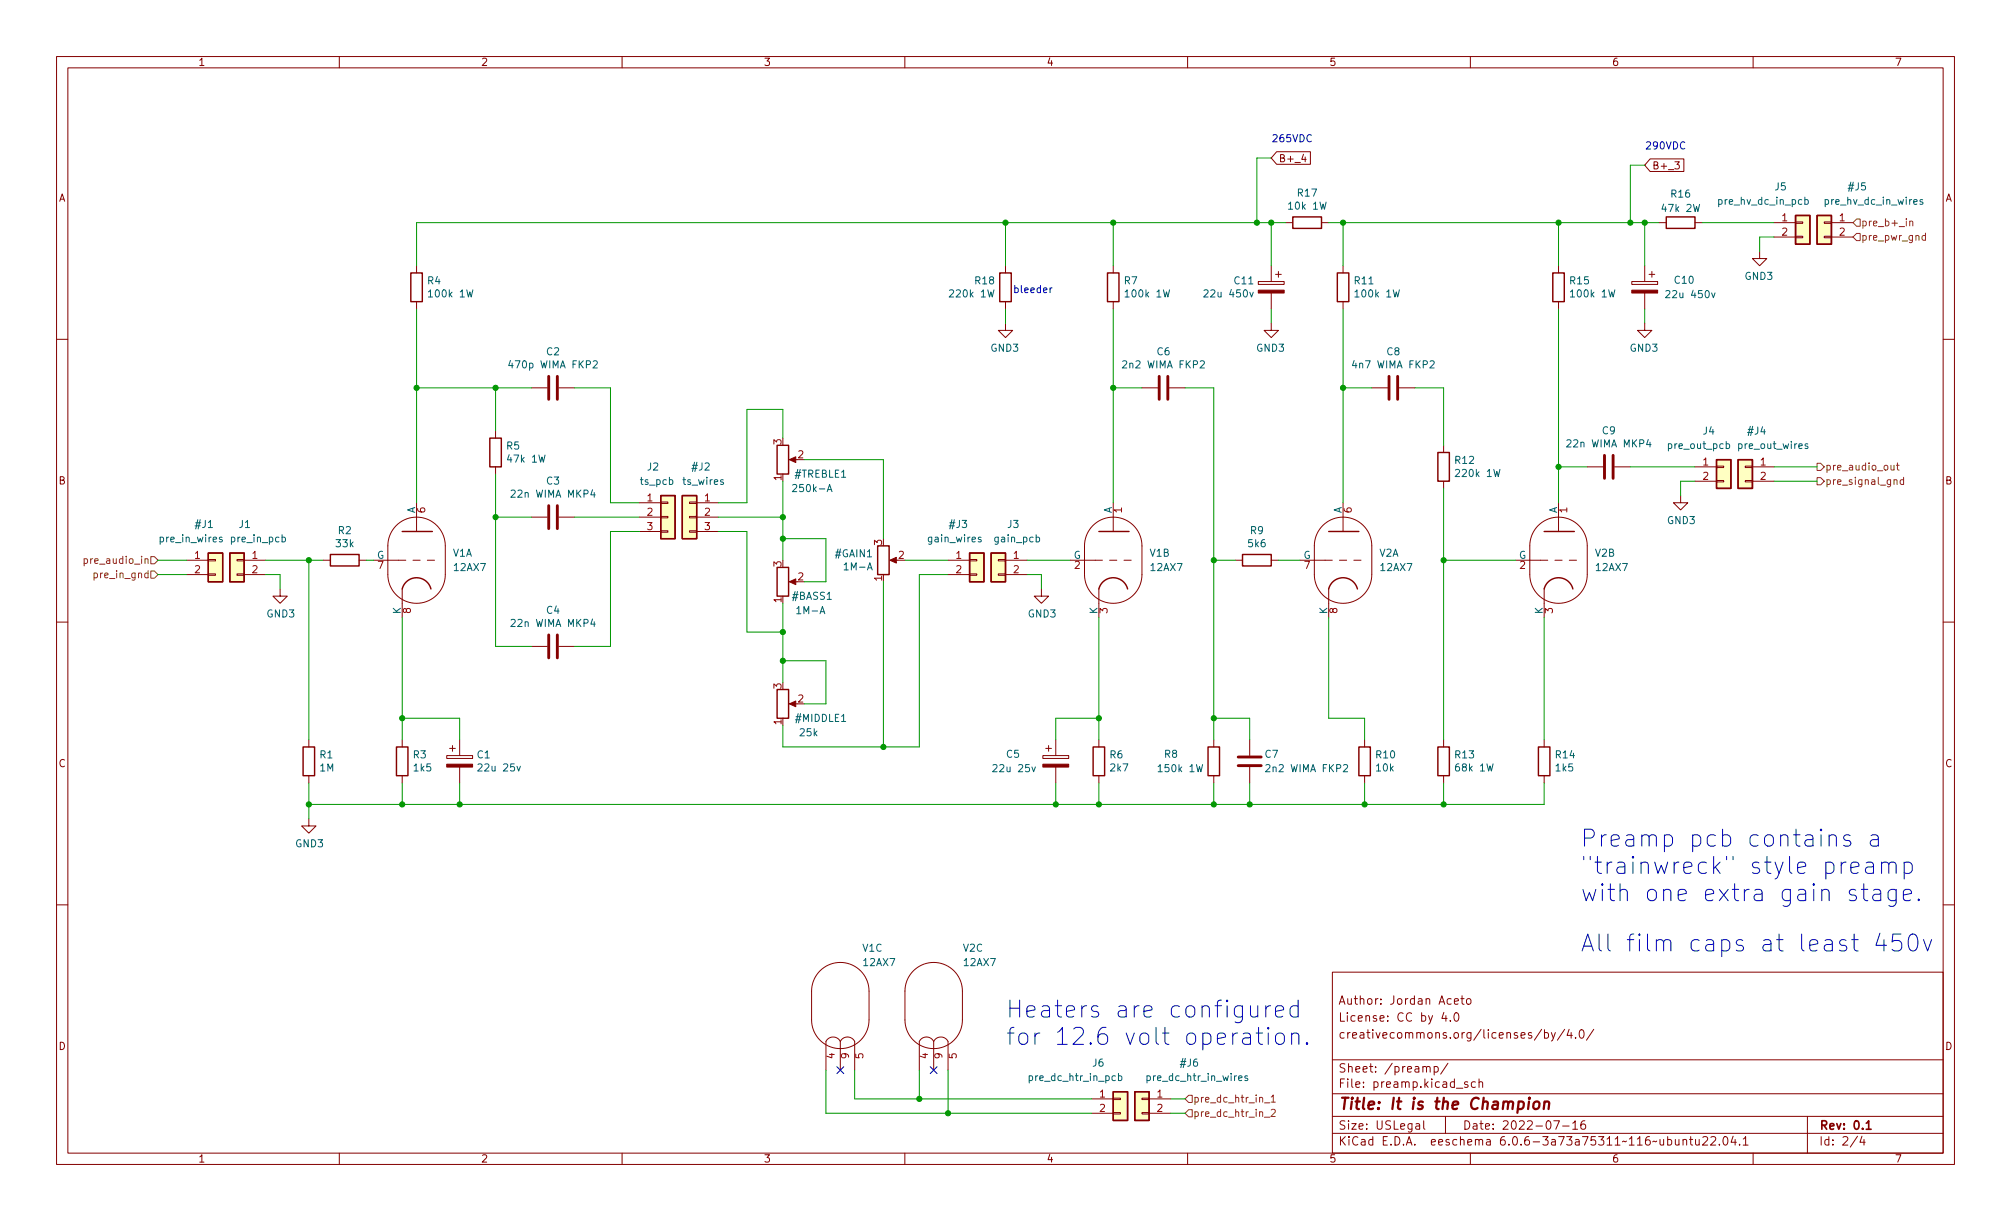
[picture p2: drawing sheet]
<svg xmlns="http://www.w3.org/2000/svg" width="356mm" height="216mm" viewBox="0 0 356 216" stroke-linecap="round" stroke-linejoin="round" font-family="sans-serif">
<g fill="none" stroke="#840000" stroke-width=".18">
<path d="M10 10h335.6v195.9h-335.6zM12 12h331.6v191.9h-331.6zM60 10v2M110 10v2M160 10v2M210 10v2M260 10v2M310 10v2M225.7 26.8h6v2.3h-6l-.9-1.2zM227.3 39.4h1.3M230.5 27.3l-.3 .9h.8M233.7 39.4h1.2"/>
<path d="M291.8 28.1h6v2.2h-6l-1-1.1zM293.4 39.4h1.2M296.2 28.6h.8l-.5 .5 .4 .1v.6l-.2 .1-.5-.1M299.7 39.4h1.3M313.7 39.4h3.8M317.5 39.2h1.3v.3h-1.3zM322.6 39.2h1.2v.3h-1.2zM323.8 39.4h3.9M10 60h2M73.7 47v1.3M73.7 53.3v1.3M177.8 57.2v1.2h-1.3l1.3 1.3 1.3-1.3h-1.3"/>
<path d="M177.8 47v1.3M177.8 53.3v1.3M196.8 47v1.3M196.8 53.3v1.3M222.5 49.8h4.6v.5h-4.6zM224.8 57.2v1.2h-1.3l1.3 1.3 1.3-1.3h-1.3M224.8 47v2.8M224.8 51.8v2.8M225.6 48.5h1M226.1 48v1M237.5 47v1.3M237.5 53.3v1.3"/>
<path d="M275.6 47v1.3M275.6 53.3v1.3M288.5 49.8h4.6v.5h-4.6zM290.8 57.2v1.2h-1.2l1.2 1.3 1.3-1.3h-1.3M290.8 47v2.8M290.8 51.8v2.8M291.6 48.5h1M292.1 48v1M311.1 44.5v1.2h-1.2l1.2 1.3 1.3-1.3h-1.3M313.7 41.9h3.8M317.5 41.8h1.3v.2h-1.3zM322.6 41.8h1.2v.2h-1.2z"/>
<path d="M323.8 41.9h3.9M343.6 60h2M87.6 76.2v1.3M94 68.6h2.8M98.8 68.6h2.8M201.9 68.6h2.8M206.8 68.6h2.7M242.6 68.6h2.8M247.4 68.6h2.8M255.3 78.7v1.3M33 99.1h3.8M36.8 98.9h1.3v.3h-1.3z"/>
<path d="M41.9 98.9h1.3v.3h-1.3zM43.2 99.1h3.8M57.1 99.1h1.3M63.5 99.1h1.3M66 99.1h5.8M70.1 92.9a5.1 5.1 0 0 1 5.5-1.1 5.1 5.1 0 0 1 3.1 4.7v5.1a5.1 5.1 0 0 1-5 5.1 5.1 5.1 0 0 1-5.1-5.1v-5.1a5.1 5.1 0 0 1 1.5-3.6zM73 99.1h1.3M73.7 88.9v5.1M75.6 99.1h1.2M87.6 82.6v1.2M94 91.4h2.8M98.8 91.4h2.8"/>
<path d="M113 91.4h3.8M113 88.9h3.8M113 94h3.8M116.8 93.9h1.3v.2h-1.3zM116.8 91.3h1.3v.3h-1.3zM116.8 88.8h1.3v.2h-1.3zM121.9 93.9h1.3v.2h-1.3zM121.9 91.3h1.3v.3h-1.3zM121.9 88.8h1.3v.2h-1.3zM123.2 91.4h3.8M123.2 88.9h3.8M123.2 94h3.8"/>
<path d="M140 81.3h1M157.7 99.1h1M167.6 99.1h3.8M171.4 98.9h1.3v.3h-1.3zM176.5 98.9h1.3v.3h-1.3zM177.8 99.1h3.8M189.2 99.1h5.7M193.3 92.9a5.1 5.1 0 0 1 5.5-1.1 5.1 5.1 0 0 1 3.1 4.7v5.1a5.1 5.1 0 0 1-5.1 5.1 5.1 5.1 0 0 1-5-5.1v-5.1a5.1 5.1 0 0 1 1.5-3.6zM196.2 99.1h1.3M196.8 88.9v5.1M198.8 99.1h1.2M218.4 99.1h1.3"/>
<path d="M224.8 99.1h1.3M229.9 99.1h5.7M233.9 92.9a5.1 5.1 0 0 1 5.5-1.1 5.1 5.1 0 0 1 3.2 4.7v5.1a5.1 5.1 0 0 1-5.1 5.1 5.1 5.1 0 0 1-5.1-5.1v-5.1a5.1 5.1 0 0 1 1.5-3.6zM236.9 99.1h1.2M237.5 88.9v5.1M239.4 99.1h1.3M255.3 85.1v1.3M268 99.1h5.7M272 92.9a5.1 5.1 0 0 1 5.5-1.1 5.1 5.1 0 0 1 3.2 4.7v5.1a5.1 5.1 0 0 1-5.1 5.1 5.1 5.1 0 0 1-5.1-5.1v-5.1a5.1 5.1 0 0 1 1.5-3.6zM275 99.1h1.2M275.6 88.9v5.1M277.5 99.1h1.3"/>
<path d="M280.7 82.6h2.8M285.5 82.6h2.8M297.2 87.6v1.3h1.2l-1.2 1.3-1.3-1.3h1.3M299.7 82.6h3.8M299.7 85.1h3.8M303.5 85h1.3v.2h-1.3zM303.5 82.4h1.3v.3h-1.3zM308.6 85h1.3v.2h-1.3zM308.6 82.4h1.3v.3h-1.3zM309.9 82.6h3.8M309.9 85.1h3.8M10 110h2"/>
<path d="M33 101.6h3.8M36.8 101.5h1.3v.2h-1.3zM41.9 101.5h1.3v.2h-1.3zM43.2 101.6h3.8M49.5 104.1v1.3h1.3l-1.3 1.3-1.2-1.3h1.2M71.1 104.1v5.1M94 114.3h2.8M98.8 114.3h2.8M140 102.9h1M167.6 101.6h3.8M171.4 101.5h1.3v.2h-1.3zM176.5 101.5h1.3v.2h-1.3z"/>
<path d="M177.8 101.6h3.8M184.1 104.1v1.3h1.3l-1.3 1.3-1.2-1.3h1.2M194.3 104.1v5.1M234.9 104.1v5.1M273 104.1v5.1M343.6 110h2M54.6 130.8v1.3M54.6 137.2v1.2M71.1 130.8v1.3M71.1 137.2v1.2M79 133.6h4.6v.5h-4.6zM79.5 132.3h1"/>
<path d="M80 131.8v1M81.3 130.8v2.8M81.3 135.6v2.8M140 124.5h1M184.4 133.6h4.6v.5h-4.6zM184.9 132.3h1M185.4 131.8v1M186.7 130.8v2.8M186.7 135.6v2.8M194.3 130.8v1.3M194.3 137.2v1.2M214.6 130.8v1.3"/>
<path d="M214.6 137.2v1.2M221 130.8v2.8M221 135.6v2.8M241.3 130.8v1.3M241.3 137.2v1.2M255.3 130.8v1.3M255.3 137.2v1.2M273 130.8v1.3M273 137.2v1.2M10 160h2M54.6 144.8v1.3h1.3l-1.3 1.2-1.3-1.2h1.3M343.6 160h2"/>
<path d="M143.5 175.3v5M143.5 175.3a5.1 5.1 0 0 1 5.1-5.1 5.1 5.1 0 0 1 5.1 5.1M153.7 175.3v5M160 175.3v5M160 175.3a5.1 5.1 0 0 1 5.1-5.1 5.1 5.1 0 0 1 5.1 5.1M170.2 175.3v5M235.6 171.9h108v32h-108zM255.3 179l-.3 1.1h.9M255.7 179.6v1M257.2 177.1l.7-.2-.1-.3h-.4l-.2 .2v.7h.6M257.3 179.2l.2-.1a.8 .8 0 0 1 .5 .7 .8 .8 0 0 1-.5 .8 .99 .99 0 0 1-.2-1.4zM258.3 176.6h.6"/>
<path d="M258.5 176.1v1.3l.4 .2M259.5 176.6h.3l.3 .3v.4l-.3 .3-.3-.1-.2-.2v-.4zM143.5 180.3a5.1 5.1 0 0 0 5.1 5.1 5.1 5.1 0 0 0 5.1-5.1M148.6 184.1a1.42 1.42 0 0 0-1.3-.7 1.42 1.42 0 0 0-1.2 .7l-.1 5.1M148.6 184.2v5M148.6 184.1a1.42 1.42 0 0 1 1.3-.7 1.42 1.42 0 0 1 1.2 .7v5.1M160 180.3a5.1 5.1 0 0 0 5.1 5.1 5.1 5.1 0 0 0 5.1-5.1M165.1 184.1a1.42 1.42 0 0 0-1.3-.7 1.42 1.42 0 0 0-1.2 .7v5.1M165.1 184.2v5M165.1 184.1a1.42 1.42 0 0 1 1.3-.7 1.42 1.42 0 0 1 1.2 .7v5.1M193 194.3h3.8M193 196.9h3.8"/>
<path d="M196.8 196.7h1.3v.3h-1.3zM196.8 194.2h1.3v.2h-1.3zM201.9 196.7h1.3v.3h-1.3zM201.9 194.2h1.3v.2h-1.3zM203.2 194.3h3.8M203.2 196.9h3.8M235.6 197.4h108M235.6 193.4h108M235.6 187.4h108M250.4 198.7h.6v1M251 199l-.5 .1a.29 .29 0 0 0-.2 .3 .29 .29 0 0 0 .2 .3l.5-.1M251.6 188.7l.2-.1 .4 .1v.9"/>
<path d="M251.7 198.2v1.3l.3 .2M252.2 188.8l.3-.2 .3 .1 .1 .9M253.6 188.7l.4-.1 .3 .3v.4l-.1 .2h-.6M253.6 188.6v1.5M255.6 197.4v3M256 188l-1.3 1.9M256.5 180.4v.2M257.5 192.4h1.2M259.5 191.4l-.3-.1-.2 .2v.2l.5 .2v.3h-.5M260.9 191.4l-.4-.1-.3 .3v.4l.1 .2h.6M261.5 191.4l.2-.1 .4 .1 .1 .9M261.5 190.8v1.5"/>
<path d="M272.6 182l-1.3 1.9M273.1 182.6h.4l.3 .3v.4l-.1 .2h-.6M273.1 182.1v1.5M274.3 182.6l.4 1M274.7 198.2h1l-.6 1.5M275 182.6l-.5 1.3-.2 .2M276.3 199.1h1.2M276.7 182l-1.3 1.9M277.5 182l-.4 1.1h.9M277.8 182.6v1M278.1 198.6l.4-.4v1.5M278.1 199.7h.9"/>
<path d="M278.6 183.4v.2M279.5 182.2l.1-.1a.82 .82 0 0 1 .6 .6 .82 .82 0 0 1-.3 .8l-.2 .1a.81 .81 0 0 1-.5-.6 .81 .81 0 0 1 .3-.8zM280.2 198.2a.6 .6 0 0 0-.7 .6v.6l.2 .2 .4 .1 .2-.2 .1-.5-.2-.2-.4-.1-.3 .3M281.8 182l-1.3 1.9M319.6 197.4v6.5M60 203.9v2M110 203.9v2M160 203.9v2M210 203.9v2M235.6 200.4h108M260 203.9v2M296.2 201.5l.1 .9 .4 .1 .2-.2"/>
<path d="M296.9 201.5v1M297.6 201.6l.2-.1h.4v1M297.6 201.5v1M298.7 201.5h.6M299 201v1.3l.3 .2M299.8 201.5l.1 .9 .3 .1 .3-.2M300.5 201.5v1M301.1 201.1l.6-.1 .2 .1 .1 .3-1 1.1h1M302.5 201.1l.6-.1 .2 .1 .1 .3-.9 1.1h.9M304 202.3v.2M304.8 201.1l.2-.1a.8 .8 0 0 1 .6 .7 .8 .8 0 0 1-.6 .8l-.2-.2-.1-.4zM306.5 200.9l-.4 1.1h.9"/>
<path d="M306.8 201.5v1M307.6 202.3v.2M308.2 201.4l.5-.4v1.5M308.2 202.5h.9M310 203.9v2M328.5 200.9l-1.3 1.9M329.2 200.9l-.3 1.1h.9M329.6 201.5v1"/>
</g>
<path d="M330 198.6l.4-.4v1.5M330 199.7h.9" fill="none" stroke="#840000" stroke-width=".3"/>
<path d="M268.6 194.9l.2-.1 .5 .1 .2 .3-.1 .5a.66 .66 0 0 1-1 .3M270.4 194.8l-.2 1.3M270.5 194.1l-.2 .1 .1 .1 .1-.1v-.1l-.1 .2M271.3 195a.52 .52 0 0 1 .5-.2 .52 .52 0 0 1 .4 .4v.5a.55 .55 0 0 1-.6 .4 .55 .55 0 0 1-.5-.4zM273.1 195a.49 .49 0 0 1 .9 .1l-.2 1M273.1 194.8l-.1 1.3" fill="none" stroke="#840000" stroke-width=".4"/>
<g fill="#ffffc2" stroke="#ffffc2" stroke-width=".18">
<path d="M200.7 193h2.5v5.1h-2.5z"/>
<path d="M196.8 193h2.6v5.1h-2.6z"/>
<path d="M175.3 97.8h2.5v5.1h-2.5z"/>
<path d="M36.8 97.8h2.6v5.1h-2.6z"/>
<path d="M40.6 97.8h2.6v5.1h-2.6z"/>
<path d="M307.3 81.3h2.6v5.1h-2.6z"/>
<path d="M303.5 81.3h2.6v5.1h-2.6z"/>
<path d="M317.5 38.1h2.5v5.1h-2.5z"/>
<path d="M321.3 38.1h2.5v5.1h-2.5z"/>
<path d="M116.8 87.6h2.6v7.7h-2.6z"/>
<path d="M120.6 87.6h2.6v7.7h-2.6z"/>
<path d="M171.4 97.8h2.6v5.1h-2.6z"/>
</g>
<g fill="none" stroke="#840000" stroke-width=".25">
<path d="M228.6 38.4h5.1v2h-5.1zM294.6 38.4h5.1v2h-5.1zM317.5 38.1h2.5v5.1h-2.5zM321.3 38.1h2.5v5.1h-2.5zM72.6 48.3h2.1v5h-2.1zM176.8 48.3h2v5h-2zM195.8 48.3h2.1v5h-2.1zM236.5 48.3h2v5h-2zM274.6 48.3h2v5h-2zM86.6 77.5h2v5.1h-2zM137.4 78.7h2v5.1h-2zM36.8 97.8h2.6v5.1h-2.6z"/>
<path d="M40.6 97.8h2.6v5.1h-2.6zM58.4 98h5.1v2.1h-5.1zM71.1 94h5.4M116.8 87.6h2.6v7.7h-2.6zM120.6 87.6h2.6v7.7h-2.6zM155.2 96.5h2v5.1h-2zM171.4 97.8h2.6v5.1h-2.6zM175.3 97.8h2.5v5.1h-2.5zM194.3 94h5.3M219.7 98h5.1v2.1h-5.1zM234.9 94h5.4M254.3 80h2v5.1h-2z"/>
<path d="M273 94h5.4M303.5 81.3h2.6v5.1h-2.6zM307.3 81.3h2.6v5.1h-2.6zM71.1 104.1a2.62 2.62 0 0 1 2.6-1.9 2.62 2.62 0 0 1 2.5 1.9M137.4 100.3h2v5.1h-2zM194.3 104.1a2.62 2.62 0 0 1 2.5-1.9 2.62 2.62 0 0 1 2.6 1.9M234.9 104.1a2.62 2.62 0 0 1 2.6-1.9 2.62 2.62 0 0 1 2.5 1.9M273 104.1a2.62 2.62 0 0 1 2.6-1.9 2.62 2.62 0 0 1 2.5 1.9M53.6 132.1h2v5.1h-2zM70.1 132.1h2v5.1h-2zM137.4 121.9h2v5.1h-2zM193.3 132.1h2v5.1h-2z"/>
<path d="M213.6 132.1h2v5.1h-2zM240.3 132.1h2v5.1h-2zM254.3 132.1h2v5.1h-2zM272 132.1h2.1v5.1h-2.1zM196.8 193h2.6v5.1h-2.6zM200.7 193h2.5v5.1h-2.5z"/>
</g>
<g fill="none" stroke="#006464" stroke-width=".18">
<path d="M319.2 35.3h.3l.3 .2-.2 .6h-.4M319.2 34.9v1.2M340 35.3h-.3l-.2 .2 .1 .2 .4 .1v.3h-.5M212.9 51.4l.5-.2 .2 .4-.8 .9h.8M221 51.7l.3 .8 .3-.8M294.6 51.5l.4-.1 .3 .3-.8 .9h.8M302.7 51.8l.3 .8 .3-.8M90.3 63.7l-.3 .9h.7M104.9 63.9l.5-.1 .2 .4-.8 .9h.8M212.2 63.9l.5-.1 .3 .4-.8 .9h.8M252.9 63.9l.5-.1 .2 .4-.8 .9h.8M291.5 77.7l-.3 .9h.7"/>
<path d="M291.8 78.2v.8M305.2 78.5h.4l.2 .2-.1 .6h-.5M319.7 78.5h-.3l-.2 .1v.2l.5 .2v.3h-.5M39.3 95h-.3l-.2 .2v.1l.5 .2v.3h-.5M49.9 95h.3l.3 .2-.1 .6h-.5M104.8 86.6l-.3 .9h.8M105.1 87.1v.8M127.9 84.9l-.3-.1-.2 .2 .1 .2 .4 .1v.3h-.5M140.2 85.8l.4-.1 .3 .3-.8 .9h.8M146.3 86.9l.4-1.2 .4 1.2M146.4 86.6h.6M173.5 95h-.3l-.2 .2v.1l.5 .2v.3h-.5"/>
<path d="M183.2 95h.4l.2 .2-.1 .6h-.5M104.8 109.5l-.3 .9h.8M105.1 109.9v.9M91.4 135.5l.3 .8 .3-.8M182.5 135.6l.3 .9 .3-.9M237.6 135.3l.5-.1 .2 .4-.8 .9h.8M197.8 190.3l.3-.1 .3 .3-.1 .5h-.5M197.8 189.8v1.3M219 190.7l.6-.2v-.2l-.4-.1-.2 .2 .1 .6h.5M220.6 190.3l-.3-.1-.2 .2 .1 .2 .4 .1v.3h-.5"/>
</g>
<g fill="#840000" stroke="#840000" stroke-width=".18">
<path d="M222.5 51.3h4.6v.5h-4.6z"/>
<path d="M184.4 135.1h4.6v.5h-4.6z"/>
<path d="M139.6 81.3l1.1-.5v1z"/>
<path d="M288.5 51.3h4.6v.5h-4.6z"/>
<path d="M139.6 102.9l1.1-.5v1z"/>
<path d="M139.6 124.5l1.1-.5v1z"/>
<path d="M157.4 99.1l1.1-.5v1z"/>
<path d="M79 135.1h4.6v.5h-4.6z"/>
</g>
<g fill="none" stroke="#840000" stroke-width=".51">
<path d="M97 66.5v4.1M98.6 66.5v4.1M205 66.5v4.1M206.5 66.5v4.1M245.6 66.5v4.1M247.1 66.5v4.1M97 89.4v4.1M98.6 89.4v4.1M283.7 80.5v4.1M285.2 80.5v4.1M97 112.3v4M98.6 112.3v4"/>
<path d="M218.9 135.4h4.1M218.9 133.9h4.1"/>
</g>
<g fill="none" stroke="#725600" stroke-width=".18">
<path d="M328.3 38.7h.6v1.3h-.6l-.6-.6zM337.7 39.2l.2-.1 .3 .1v.7M337.7 39.1v.8M328.3 41.3h.6v1.2h-.6l-.6-.6zM340.5 41.7l-.4-.1-.2 .3 .1 .5h.5M340.5 41.2v1.3M14.9 98.8h.3l.3 .2-.1 .6h-.5M14.9 98.8v1.3M26.7 98.4h.6l.6 .7-.6 .6h-.6zM321.3 84.5h.6l.7 .6-.7 .6h-.6zM321.3 81.9h.6l.7 .7-.7 .6h-.6zM334.4 82.3v.8h.3l.2-.1"/>
<path d="M334.9 84.9l.2-.1 .3 .1 .1 .8M334.9 82.3v.8M335.3 82.3h.5M335.5 81.9v1l.3 .2M336.6 84.9l-.4-.1-.2 .3 .1 .5h.5M336.6 84.4v1.3M26.7 101h.6l.6 .6-.6 .6h-.6zM209.5 196.9l.7-.7h.6v1.3h-.6zM210.2 193.7h.6v1.2h-.6l-.7-.6zM223.6 197.5h.9M223.6 195h.9M224.8 196.3l.5-.1 .2 .3-.8 .9h.8"/>
<path d="M224.8 194l.3-.4v1.3M224.8 194.9h.7"/>
</g>
<g fill="none" stroke="#0000c2" stroke-width=".18">
<path d="M185.7 50.9v.8M186 50.9l-.3 .2M323.4 147.9a.74 .74 0 0 1 1.3 .1v1.6M327.1 147.8l-.7-.2-.3 .2-.1 .2 .1 .5 1 .3 .2 .2-.2 .5-.2 .1h-.6l-.3-.1M327.3 153.4l1.4-.2-.1-.6-.3-.2h-.6l-.3 .2-.1 .3v1.1l.1 .3 .3 .1h.6l.3-.1M328.1 157.4l-.7-.1-.3 .1-.1 .3 .1 .4 1 .3 .2 .3-.2 .4-.2 .2h-.6l-.3-.2M329.1 157.3h1.2M329.6 156.3v2.5l.1 .3 .6 .2M330 152.6l.3-.2h.6l.2 .2 .2 .3v1.5M330.9 147.8l.2-.2h.6l.3 .2 .1 .2v1.6M331.3 153.2l-.3 .1h-.7a.59 .59 0 0 0-.5 .6 .59 .59 0 0 0 .5 .5h.7l.3-.1M331.3 157.4l.3-.1h.5l.3 .1 .2 .3v1.6"/>
<path d="M332.1 148.3l-.2 .2h-.8a.59 .59 0 0 0-.4 .5 .59 .59 0 0 0 .4 .6h.8l.2-.1M332.6 158l-.3 .1h-.7a.59 .59 0 0 0-.5 .6 .59 .59 0 0 0 .5 .6h.7l.3-.2M332.7 152.7a.75 .75 0 0 1 1.3 .2v1.5M332.7 152.4v2M334 152.9l.1-.3 .3-.2 .7 .2 .2 .3v1.5M335.3 157.3v2.4a.81 .81 0 0 1-1.3 .4M335.3 157.4l-.3-.1h-.6l-.4 .3-.1 .2v.9l.2 .4 .3 .2h.6l.3-.2M336.6 158.3l1.4-.3-.1-.6-.3-.1h-.6l-.3 .1-.1 .3v1.1l.1 .3 .3 .2h.6l.3-.2M336.7 152.6l.3-.2h.6l.3 .2 .2 .4v.9l-.2 .4-.3 .1h-.6l-.3-.1M336.7 152.4v3M339.3 159l.1 .1-.1 .2-.2-.2 .2-.1v.3M221.1 177.8v1.6l.2 .3a.81 .81 0 0 0 1.1-.1"/>
<path d="M222.4 177.8v2M223.8 177.8v2M224.7 177.8a.77 .77 0 0 0-.9 .6M225.5 178.8l1.5-.2-.2-.6-.3-.2h-.5l-.3 .2-.2 .3v1.1l.2 .3 .3 .1h.5l.3-.1M229.5 178l-.2-.2h-.6l-.3 .2-.3 .4v.9l.3 .4 .3 .1h.6l.2-.1M229.5 176.8v3M327.4 166.2h1.2M327.9 165.2v2.5l.1 .3 .6 .2M332.4 165l-.7 2.2h1.9M333.1 166.2v2M336.1 165.2h-1.4l-.1 1.4 .4-.3h.7l.3 .1 .3 .5v.7l-.2 .3-.4 .3h-.7l-.4-.3M337.9 165.3a.71 .71 0 0 1 1.1 .4 1.77 1.77 0 0 1-.6 2.5 .77 .77 0 0 1-.8-.6 2.33 2.33 0 0 1 .3-2.3z"/>
<path d="M340.1 166.2l.7 2 .8-2M219.8 182.8l.3-.1h.6l.3 .1 .1 .3v1.6M221.1 183.4l-.3 .1h-.7a.59 .59 0 0 0-.4 .6 .59 .59 0 0 0 .4 .6h.7l.3-.2M222.1 182.7h1.2M222.5 181.7v2.5l.2 .3 .6 .2M224.3 181.7l-.2 .1 .2 .2 .1-.2-.1-.1v.3M224.3 182.7v2M225.7 183a.81 .81 0 0 1 .8-.3 .81 .81 0 0 1 .6 .5v.9a.81 .81 0 0 1-.8 .6 .81 .81 0 0 1-.8-.6v-.9zM228.4 183a.74 .74 0 0 1 1.3 .1v1.6M228.4 182.7v2M231.1 184.4l.2 .1-.2 .2-.1-.2 .1-.1v.3"/>
</g>
<g fill="none" stroke="#009600" stroke-width=".18">
<path d="M177.8 39.4v7.6M196.8 39.4v7.6M224.8 27.9h-2.6v11.5M224.8 39.4v7.6M227.3 39.4h-153.6v7.6M234.9 39.4h58.5M237.5 39.4v7.6M275.6 39.4v7.6M290.8 39.4v7.6M290.8 29.2h-2.5v10.2M301 39.4h12.7M73.7 54.6v34.3"/>
<path d="M177.8 54.6v2.6M196.8 54.6v34.3M224.8 54.6v2.6M237.5 54.6v34.3M275.6 54.6v34.3M290.8 54.6v2.6M313.7 41.9h-2.6v2.6M73.7 68.6h20.3M87.6 68.6v7.6M101.6 68.6h6.3v20.3h5.1M138.4 77.5v-5.1h-6.3v16.5h-5.1M196.8 68.6h5.1"/>
<path d="M209.5 68.6h5.1v62.2M237.5 68.6h5.1M250.2 68.6h5.1v10.1M27.9 99.1h5.1M47 99.1h10.1M54.6 99.1v31.7M64.8 99.1h1.2M87.6 83.8v30.5h6.4M87.6 91.4h6.4M101.6 91.4h11.4M113 94h-5.1v20.3h-6.3M127 94h5.1v17.8h6.3"/>
<path d="M127 91.4h11.4M138.4 85.1v14M138.4 95.3h7.6v7.6h-3.8M142.2 81.3h14v14M160 99.1h7.6M181.6 99.1h7.6M214.6 99.1h3.8M226.1 99.1h3.8M255.3 99.1h12.7M255.3 86.4v44.4M275.6 82.6h5.1M288.3 82.6h11.4"/>
<path d="M299.7 85.1h-2.5v2.5M313.7 85.1h7.6M313.7 82.6h7.6M27.9 101.6h5.1M47 101.6h2.5v2.5M71.1 109.2v21.6M138.4 106.7v14M138.4 116.8h7.6v7.7h-3.8M156.2 102.9v29.2M167.6 101.6h-5v30.5h-24.2v-3.8M181.6 101.6h2.5v2.5M194.3 109.2v21.6"/>
<path d="M234.9 109.2v17.8h6.4v3.8M273 109.2v21.6M54.6 138.4v6.4M71.1 127h10.2v3.8M71.1 138.4v3.8M81.3 138.4v3.8M186.7 138.4v3.8M194.3 127h-7.6v3.8M194.3 138.4v3.8M214.6 138.4v3.8M214.6 127h6.4v3.8M221 138.4v3.8"/>
<path d="M241.3 138.4v3.8M255.3 138.4v3.8M273 138.4v3.8h-218.4M146 189.2v7.7h47M151.1 189.2v5.1h41.9M162.6 189.2v5.1M167.6 189.2v7.7M207 196.9h2.5M207 194.3h2.5"/>
</g>
<path d="M148 188.6l1.2 1.2M149.2 188.6l-1.2 1.2M164.5 188.6l1.2 1.2M165.7 188.6l-1.2 1.2" fill="none" stroke="#000084" stroke-width=".18"/>
<g fill="#009600" stroke="#009600" stroke-width=".18">
<circle cx="138.4" cy="95.3" r=".46"/>
<circle cx="138.4" cy="111.8" r=".46"/>
<circle cx="138.4" cy="116.8" r=".46"/>
<circle cx="156.2" cy="132.1" r=".46"/>
<circle cx="73.7" cy="68.6" r=".46"/>
<circle cx="87.6" cy="68.6" r=".46"/>
<circle cx="87.6" cy="91.4" r=".46"/>
<circle cx="138.4" cy="91.4" r=".46"/>
<circle cx="71.1" cy="127" r=".46"/>
<circle cx="71.1" cy="142.2" r=".46"/>
<circle cx="54.6" cy="142.2" r=".46"/>
<circle cx="81.3" cy="142.2" r=".46"/>
<circle cx="54.6" cy="99.1" r=".46"/>
<circle cx="196.8" cy="39.4" r=".46"/>
<circle cx="177.8" cy="39.4" r=".46"/>
<circle cx="186.7" cy="142.2" r=".46"/>
<circle cx="194.3" cy="127" r=".46"/>
<circle cx="196.8" cy="68.6" r=".46"/>
<circle cx="194.3" cy="142.2" r=".46"/>
<circle cx="167.6" cy="196.9" r=".46"/>
<circle cx="162.6" cy="194.3" r=".46"/>
<circle cx="288.3" cy="39.4" r=".46"/>
<circle cx="290.8" cy="39.4" r=".46"/>
<circle cx="214.6" cy="142.2" r=".46"/>
<circle cx="221" cy="142.2" r=".46"/>
<circle cx="214.6" cy="127" r=".46"/>
<circle cx="214.6" cy="99.1" r=".46"/>
<circle cx="241.3" cy="142.2" r=".46"/>
<circle cx="237.5" cy="68.6" r=".46"/>
<circle cx="275.6" cy="39.4" r=".46"/>
<circle cx="222.2" cy="39.4" r=".46"/>
<circle cx="224.8" cy="39.4" r=".46"/>
<circle cx="237.5" cy="39.4" r=".46"/>
<circle cx="275.6" cy="82.6" r=".46"/>
<circle cx="255.3" cy="99.1" r=".46"/>
<circle cx="255.3" cy="142.2" r=".46"/>
</g>
<g font-size="4.2" fill="#0000c2">
<text x="279.4" y="149.8">Preamp pcb contains a</text>
<text x="279.4" y="154.6">&quot;trainwreck&quot; style preamp</text>
<text x="279.4" y="159.4">with one extra gain stage.</text>
<text x="279.4" y="168.3">All film caps at least 450v</text>
<text x="177.8" y="180">Heaters are configured</text>
<text x="177.8" y="184.8">for 12.6 volt operation.</text>
</g>
<text font-size="2.8" fill="#840000" x="236.6" y="196.2">Title: It is the Champion</text>
<g font-size="2.1" fill="#840000">
<text x="236.6" y="177.6">Author: Jordan Aceto</text>
<text x="236.6" y="183.6">creativecommons.org/licenses/by/4.0/</text>
<text x="236.6" y="180.6">License: CC by 4.0</text>
<text x="236.6" y="189.7">Sheet: /preamp/</text>
<text x="236.6" y="192.4">File: preamp.kicad_sch</text>
<text x="236.6" y="202.5">KiCad E.D.A. eeschema 6.0.6-3a73a75311~116~ubuntu22.04.1</text>
<text x="236.6" y="199.7">Size: USLegal</text>
<text x="258.6" y="199.7">Date: 2022-07-16</text>
<text x="321.6" y="199.7">Rev: 0.1</text>
<text x="321.6" y="202.5">Id: 2/4</text>
</g>
<g font-size="1.8" fill="#840000">
<text x="35" y="11.6">1</text>
<text x="85" y="11.6">2</text>
<text x="135" y="11.6">3</text>
<text x="185" y="11.6">4</text>
<text x="235" y="11.6">5</text>
<text x="285" y="11.6">6</text>
<text x="335" y="11.6">7</text>
<text x="226.1" y="28.7">B+_4</text>
<text x="292.1" y="29.9">B+_3</text>
<text x="10.3" y="35.6">A</text>
<text x="343.9" y="35.6">A</text>
<text x="10.3" y="85.7">B</text>
<text x="343.9" y="85.7">B</text>
<text x="10.3" y="135.6">C</text>
<text x="343.9" y="135.6">C</text>
<text x="10.3" y="185.7">D</text>
<text x="343.9" y="185.7">D</text>
<text x="35" y="205.6">1</text>
<text x="85" y="205.6">2</text>
<text x="135" y="205.6">3</text>
<text x="185" y="205.6">4</text>
<text x="235" y="205.6">5</text>
<text x="285" y="205.6">6</text>
<text x="335" y="205.6">7</text>
</g>
<g font-size="1.8" fill="#0000c2">
<text x="224.8" y="25.1">265VDC</text>
<text x="290.8" y="26.4">290VDC</text>
<text x="179.1" y="51.8">bleeder</text>
</g>
<g font-size="1.8" fill="#006464">
<text x="229.5" y="34.7">R17</text>
<text x="295.6" y="34.9">R16</text>
<text x="313.9" y="33.7">J5</text>
<text x="326.9" y="33.7">#J5</text>
<text x="228.1" y="37.1">10k 1W</text>
<text x="294.1" y="37.5">47k 2W</text>
<text x="304" y="36.2">pre_hv_dc_in_pcb</text>
<text x="322.9" y="36.2">pre_hv_dc_in_wires</text>
<text x="75.6" y="50.3">R4</text>
<text x="76.1" y="52.6">100k 1W</text>
<text x="168.3" y="52.6">220k 1W</text>
<text x="172.5" y="50.3">R18</text>
<text x="198.8" y="50.3">R7</text>
<text x="199.3" y="52.6">100k 1W</text>
<text x="213.5" y="52.6">22u 450v</text>
<text x="218.3" y="50.3">C11</text>
<text x="239.6" y="50.3">R11</text>
<text x="240" y="52.6">100k 1W</text>
<text x="277.7" y="50.3">R15</text>
<text x="278.1" y="52.6">100k 1W</text>
<text x="295.1" y="52.7">22u 450v</text>
<text x="296.2" y="50.2">C10</text>
<text x="308.6" y="49.5">GND3</text>
<text x="90.6" y="65.1">470p WIMA FKP2</text>
<text x="96.7" y="62.8">C2</text>
<text x="175.2" y="62.2">GND3</text>
<text x="199" y="65.1">2n2 WIMA FKP2</text>
<text x="204.6" y="62.8">C6</text>
<text x="222.2" y="62.2">GND3</text>
<text x="239.6" y="65.1">4n7 WIMA FKP2</text>
<text x="245.2" y="62.8">C8</text>
<text x="288.2" y="62.2">GND3</text>
<text x="283.3" y="76.8">C9</text>
<text x="301.2" y="76.8">J4</text>
<text x="309.1" y="76.8">#J4</text>
<text x="89.6" y="79.5">R5</text>
<text x="90" y="81.8">47k 1W</text>
<text x="114.5" y="83.2">J2</text>
<text x="122.5" y="83.2">#J2</text>
<text x="257.4" y="82">R12</text>
<text x="277.6" y="79.1">22n WIMA MKP4</text>
<text x="295.1" y="79.4">pre_out_pcb</text>
<text x="307.6" y="79.4">pre_out_wires</text>
<text x="90.9" y="88">22n WIMA MKP4</text>
<text x="96.7" y="85.7">C3</text>
<text x="113.3" y="85.7">ts_pcb</text>
<text x="120.9" y="85.7">ts_wires</text>
<text x="140.6" y="84.5">#TREBLE1</text>
<text x="140.7" y="87">250k-A</text>
<text x="257.7" y="84.3">220k 1W</text>
<text x="28.4" y="95.9">pre_in_wires</text>
<text x="34.6" y="93.3">#J1</text>
<text x="41" y="95.9">pre_in_pcb</text>
<text x="42.3" y="93.3">J1</text>
<text x="59.8" y="94.4">R2</text>
<text x="73.4" y="90.8" transform="rotate(-90 73.4 90.8)">A</text>
<text x="164.3" y="95.9">gain_wires</text>
<text x="168" y="93.3">#J3</text>
<text x="176" y="95.9">gain_pcb</text>
<text x="178.2" y="93.3">J3</text>
<text x="196.6" y="90.8" transform="rotate(-90 196.6 90.8)">A</text>
<text x="221.1" y="94.4">R9</text>
<text x="237.2" y="90.8" transform="rotate(-90 237.2 90.8)">A</text>
<text x="275.3" y="90.8" transform="rotate(-90 275.3 90.8)">A</text>
<text x="294.9" y="92.7">GND3</text>
<text x="59.5" y="96.7">33k</text>
<text x="66.6" y="98.8">G</text>
<text x="80.1" y="98.4">V1A</text>
<text x="80.3" y="101">12AX7</text>
<text x="147.8" y="98.5">#GAIN1</text>
<text x="149.5" y="100.8">1M-A</text>
<text x="189.8" y="98.8">G</text>
<text x="203.3" y="98.4">V1B</text>
<text x="203.5" y="101">12AX7</text>
<text x="220.8" y="96.7">5k6</text>
<text x="230.5" y="98.8">G</text>
<text x="243.9" y="98.4">V2A</text>
<text x="244.2" y="101">12AX7</text>
<text x="268.6" y="98.8">G</text>
<text x="282.1" y="98.4">V2B</text>
<text x="282.3" y="101">12AX7</text>
<text x="140.2" y="106">#BASS1</text>
<text x="47.2" y="109.2">GND3</text>
<text x="70.9" y="108.6" transform="rotate(-90 70.9 108.6)">K</text>
<text x="90.9" y="110.8">22n WIMA MKP4</text>
<text x="96.7" y="108.5">C4</text>
<text x="141.1" y="108.6">1M-A</text>
<text x="181.8" y="109.2">GND3</text>
<text x="194.1" y="108.6" transform="rotate(-90 194.1 108.6)">K</text>
<text x="234.7" y="108.6" transform="rotate(-90 234.7 108.6)">K</text>
<text x="272.8" y="108.6" transform="rotate(-90 272.8 108.6)">K</text>
<text x="140.8" y="127.6">#MIDDLE1</text>
<text x="141.5" y="130.2">25k</text>
<text x="56.6" y="136.4">1M</text>
<text x="56.6" y="134.1">R1</text>
<text x="73.1" y="134.1">R3</text>
<text x="73.2" y="136.4">1k5</text>
<text x="84.4" y="134.1">C1</text>
<text x="85" y="136.4">22u 25v</text>
<text x="176.1" y="136.5">22u 25v</text>
<text x="178" y="134">C5</text>
<text x="196.3" y="134.1">R6</text>
<text x="196.4" y="136.4">2k7</text>
<text x="205.2" y="136.5">150k 1W</text>
<text x="205.9" y="134">R8</text>
<text x="223.7" y="134">C7</text>
<text x="224.3" y="136.5">2n2 WIMA FKP2</text>
<text x="243.4" y="134.1">R10</text>
<text x="243.4" y="136.4">10k</text>
<text x="257.4" y="134.1">R13</text>
<text x="257.6" y="136.4">68k 1W</text>
<text x="275.1" y="134.1">R14</text>
<text x="275.2" y="136.4">1k5</text>
<text x="52.3" y="149.8">GND3</text>
<text x="152.5" y="168.3">V1C</text>
<text x="152.7" y="170.8">12AX7</text>
<text x="170.3" y="168.3">V2C</text>
<text x="170.5" y="170.8">12AX7</text>
<text x="182.2" y="191.1">pre_dc_htr_in_pcb</text>
<text x="193.2" y="188.6">J6</text>
<text x="203.1" y="191.1">pre_dc_htr_in_wires</text>
<text x="208.8" y="188.6">#J6</text>
</g>
<g font-size="1.8" fill="#a90000">
<text x="315.1" y="39.1">1</text>
<text x="315.1" y="41.7">2</text>
<text x="325.3" y="39.1">1</text>
<text x="325.3" y="41.7">2</text>
<text x="138.2" y="78.6" transform="rotate(-90 138.2 78.6)">3</text>
<text x="141.1" y="81">2</text>
<text x="301.1" y="82.3">1</text>
<text x="311.3" y="82.3">1</text>
<text x="114.4" y="88.6">1</text>
<text x="124.6" y="88.6">1</text>
<text x="138.2" y="84.9" transform="rotate(-90 138.2 84.9)">1</text>
<text x="301.1" y="84.8">2</text>
<text x="311.3" y="84.8">2</text>
<text x="75.2" y="90.7" transform="rotate(-90 75.2 90.7)">6</text>
<text x="114.4" y="91.2">2</text>
<text x="114.4" y="93.7">3</text>
<text x="124.6" y="91.2">2</text>
<text x="124.6" y="93.7">3</text>
<text x="198.4" y="90.7" transform="rotate(-90 198.4 90.7)">1</text>
<text x="239" y="90.7" transform="rotate(-90 239 90.7)">6</text>
<text x="277.1" y="90.7" transform="rotate(-90 277.1 90.7)">1</text>
<text x="34.4" y="98.8">1</text>
<text x="34.4" y="101.3">2</text>
<text x="44.6" y="98.8">1</text>
<text x="44.6" y="101.3">2</text>
<text x="66.8" y="100.6">7</text>
<text x="138.2" y="100.2" transform="rotate(-90 138.2 100.2)">3</text>
<text x="156" y="96.4" transform="rotate(-90 156 96.4)">3</text>
<text x="158.9" y="98.8">2</text>
<text x="169.1" y="98.8">1</text>
<text x="169.1" y="101.3">2</text>
<text x="179.2" y="98.8">1</text>
<text x="179.2" y="101.3">2</text>
<text x="190" y="100.6">2</text>
<text x="230.6" y="100.6">7</text>
<text x="268.7" y="100.6">2</text>
<text x="138.2" y="106.5" transform="rotate(-90 138.2 106.5)">1</text>
<text x="141.1" y="102.6">2</text>
<text x="156" y="102.7" transform="rotate(-90 156 102.7)">1</text>
<text x="72.6" y="108.4" transform="rotate(-90 72.6 108.4)">8</text>
<text x="195.8" y="108.4" transform="rotate(-90 195.8 108.4)">3</text>
<text x="236.5" y="108.4" transform="rotate(-90 236.5 108.4)">8</text>
<text x="274.6" y="108.4" transform="rotate(-90 274.6 108.4)">3</text>
<text x="138.2" y="121.8" transform="rotate(-90 138.2 121.8)">3</text>
<text x="141.1" y="124.2">2</text>
<text x="138.2" y="128.1" transform="rotate(-90 138.2 128.1)">1</text>
<text x="147.6" y="187.2" transform="rotate(-90 147.6 187.2)">4</text>
<text x="150.1" y="187.2" transform="rotate(-90 150.1 187.2)">9</text>
<text x="152.7" y="187.2" transform="rotate(-90 152.7 187.2)">5</text>
<text x="164.1" y="187.2" transform="rotate(-90 164.1 187.2)">4</text>
<text x="166.6" y="187.2" transform="rotate(-90 166.6 187.2)">9</text>
<text x="169.2" y="187.2" transform="rotate(-90 169.2 187.2)">5</text>
<text x="194.5" y="194.1">1</text>
<text x="194.5" y="196.6">2</text>
<text x="204.6" y="194.1">1</text>
<text x="204.6" y="196.6">2</text>
</g>
<g font-size="1.8" fill="#725600">
<text x="329" y="40">pre_b+_in</text>
<text x="329" y="42.5">pre_pwr_gnd</text>
<text x="322.7" y="83.2">pre_audio_out</text>
<text x="322.7" y="85.7">pre_signal_gnd</text>
<text x="15.6" y="99.7">pre_audio_in</text>
<text x="17" y="102.2">pre_in_gnd</text>
<text x="210.9" y="197.5">pre_dc_htr_in_2</text>
<text x="210.9" y="194.9">pre_dc_htr_in_1</text>
</g>
</svg>
